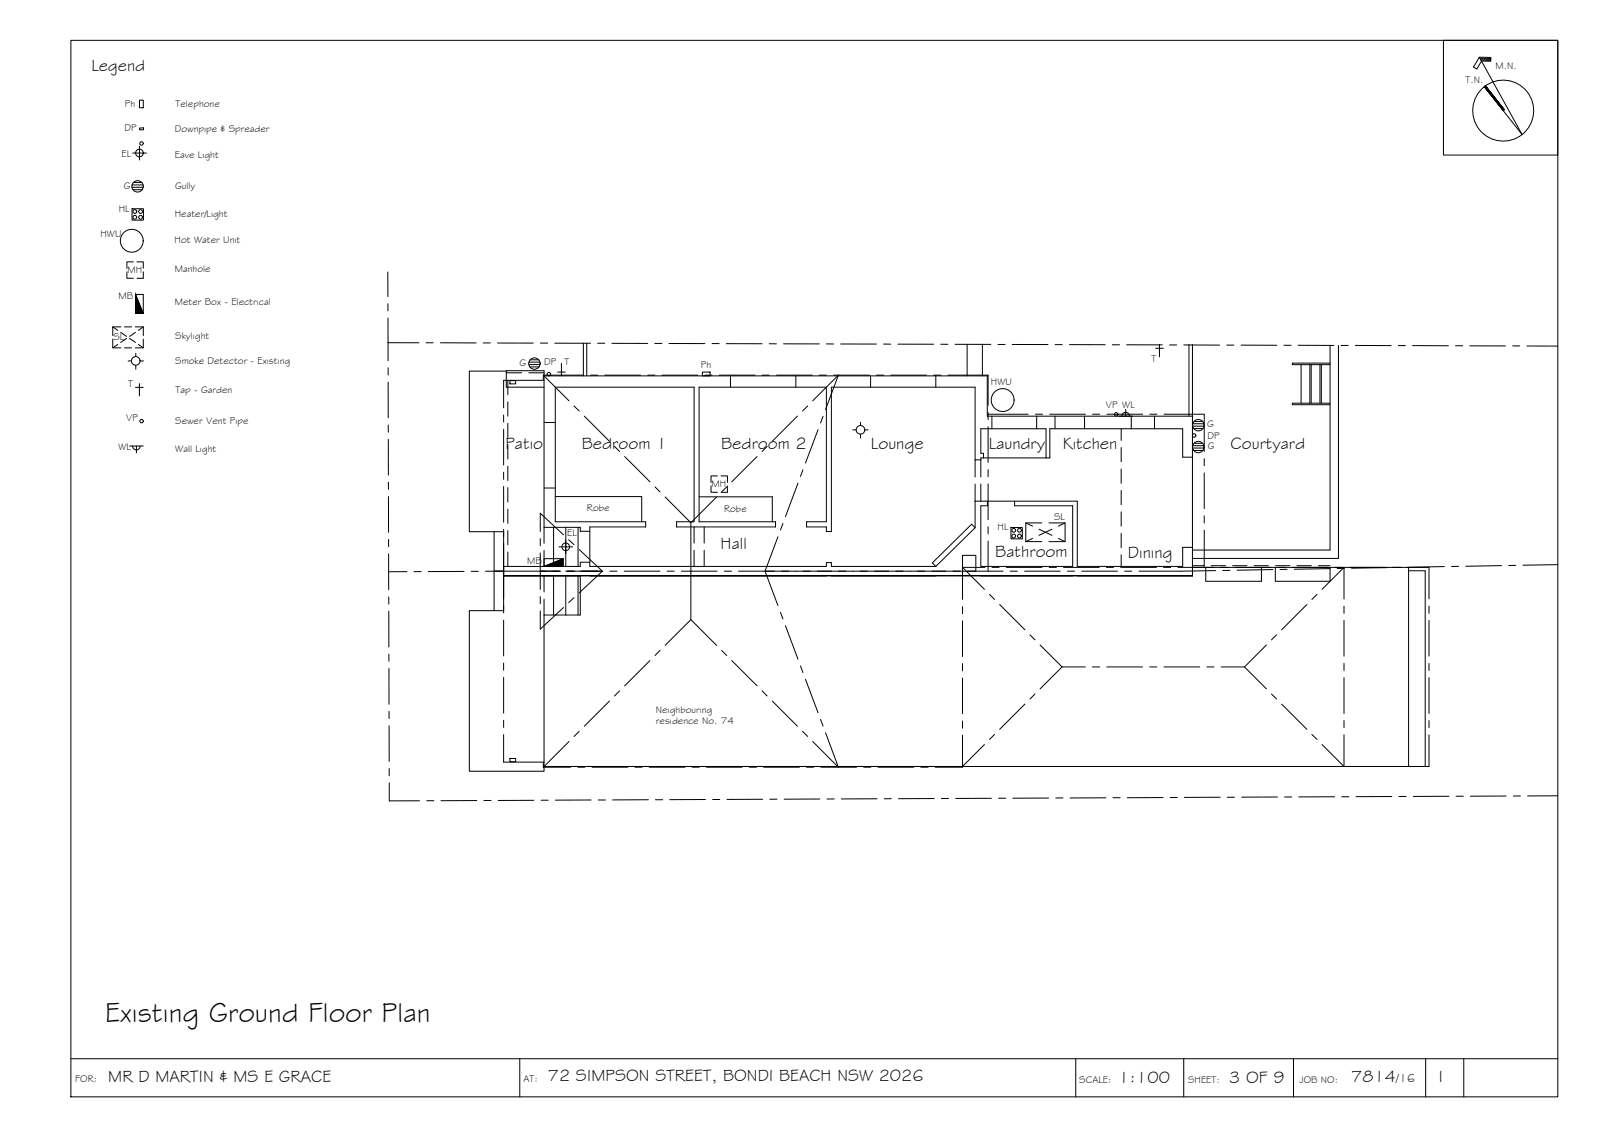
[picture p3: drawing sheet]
<svg xmlns="http://www.w3.org/2000/svg" width="420mm" height="297mm" viewBox="0 0 420 297" stroke-linecap="round" stroke-linejoin="round" font-family="sans-serif">
<!-- layer: BORDER -->
<g fill="none" stroke="#000" stroke-width=".26">
<path d="M18.6 10.6h390v277h-390zM378.6 10.6h30v30.1h-30zM388 15l3 .1v1l-2.4-.1-1.3 2.1-.9-.5 1.6-2.6 11.2 20.3-9.9-12.6M388.1 15.3h2.9M388.3 15.5l2.7 .1M388.4 15.8h2.6M389.6 22.5l4.9 6.3M18.6 277.6h390M136.3 277.6v10M282.1 277.6v10M310.5 277.6v10M339.2 277.6v10"/>
<path d="M373.9 277.6v10M383.9 277.6v10"/>
<circle cx="394.2" cy="29" r="8"/>
</g>
<!-- layer: BOUNDARY -->
<g fill="none" stroke="#000" stroke-width=".26">
<path d="M101.7 71.3v6.5M101.7 79.6l.1 1.9M101.8 83.4v6.4M101.8 89.8l8.1 .1M101.8 89.8v4.8M101.8 96.4v1.9M111.7 89.9h1.9M115.5 89.9h9.4M126.7 89.9h1.9M130.5 89.9l9.4 .1M141.7 90h1.9M145.5 90h9.4"/>
<path d="M156.7 90h1.9M160.5 90h9.4M171.7 90h1.9M175.5 90.1h9.4M186.7 90.1h1.9M190.5 90.1h9.4M201.7 90.1h1.9M205.5 90.1l9.4 .1M216.7 90.2h1.9M220.5 90.2h9.4M231.7 90.2h1.9M235.5 90.2h9.4"/>
<path d="M246.7 90.2l1.9 .1M250.5 90.3h9.4M261.7 90.3h1.9M265.5 90.3h9.4M276.7 90.4h1.9M280.5 90.4h9.4M291.7 90.4h1.9M295.5 90.4h9.3M306.7 90.4h1.9M310.5 90.4l9.4 .1M321.7 90.5h1.9M325.5 90.5h9.4"/>
<path d="M336.7 90.5h1.9M340.5 90.5l9.3 .1M351.7 90.6h1.9M355.5 90.6h9.4M366.7 90.6h1.9M370.5 90.6h9.4M381.7 90.6h1.9M385.5 90.7h9.4M396.7 90.7h1.9M400.5 90.7h8.1M101.8 100.2v9.4M101.8 111.4v1.9"/>
<path d="M101.8 115.2l.1 9.4M101.9 126.4v1.9M101.9 130.2v9.4M101.9 141.4v1.9M101.9 149.9v4.7M101.9 145.2v4.7M101.9 156.5l.1 1.9M106.7 149.9h-4.8M110.5 149.9h-1.9M121.7 149.8l-9.4 .1M123.6 149.8h1.9M143.1 149.7l-15.8 .1"/>
<path d="M145 149.7h1.8M148.7 149.7h9.4M160 149.7h1.8M163.7 149.7h9.4M175 149.7h1.8M178.7 149.7h9.4M190 149.7h1.8M193.7 149.7h9.4M205 149.7h1.8M208.7 149.7h9.4M219.9 149.7h1.9M223.7 149.7h9.4"/>
<path d="M235 149.7h1.8M238.7 149.7h9.4M250 149.7h1.8M253.7 149.7h9.4M265 149.7h1.8M268.7 149.7h9.4M280 149.7h1.8M283.7 149.7h9.4M295 149.7h1.8M318.8 149.6l-20.1 .1M322.6 149.5l-1.9 .1M333.8 149.3l-9.4 .2"/>
<path d="M337.6 149.3h-1.9M348.8 149.1l-9.3 .1M352.6 149h-1.9M363.8 148.8l-9.4 .2M367.6 148.8h-1.9M378.8 148.5l-9.3 .2M382.6 148.5h-1.9M393.8 148.3l-9.4 .2M397.6 148.2l-1.9 .1M408.6 148l-9.2 .2M102 160.2v9.4M102 171.5v1.9"/>
<path d="M102 175.3v9.3M102 186.5l.1 1.9M102.1 190.3v9.3M102.1 201.5v1.9M102.1 205.2v4.8l7.9-.1M111.9 209.9h1.9M125 209.9h-9.3M126.9 209.9h1.9M140 209.8l-9.4 .1M141.9 209.8h1.9M155 209.7l-9.3 .1M156.9 209.7h1.9"/>
<path d="M170 209.7h-9.3M171.9 209.7h1.9M185 209.6h-9.4M186.9 209.6h1.9M200 209.5l-9.3 .1M203.8 209.5h-1.9M215 209.5h-9.3M218.8 209.5h-1.9M230 209.4l-9.4 .1M233.8 209.4h-1.9M245 209.4h-9.3M248.8 209.3l-1.9 .1"/>
<path d="M260 209.3h-9.4M261.9 209.3h1.9M275 209.2l-9.4 .1M276.9 209.2h1.9M290 209.2h-9.3M291.9 209.1h1.9M305 209.1h-9.4M306.9 209.1h1.9M320 209l-9.4 .1M321.9 209h1.9M335 209h-9.3M336.9 209h1.9"/>
<path d="M350 208.9h-9.4M351.9 208.9h1.9M365 208.8l-9.4 .1M368.8 208.8h-1.9M380 208.8h-9.3M383.8 208.7l-1.9 .1M395 208.7h-9.4M398.8 208.7h-1.9M408.6 208.6l-8 .1"/>
</g>
<!-- layer: EXISTING -->
<g fill="none" stroke="#000" stroke-width=".26">
<path d="M132.8 97.3h-9.7v42.1h9v20.7h-9v42.1h19.6v-1.3M132.8 97.7h4M133.7 99.8h1.5v.8h-1.5zM138.7 97.7h4M142.7 98.5h116.2v10.6h53.8M153 90v8.5M153.9 90v8.5M191.6 98.5v3M208.7 98.5v3M228.3 98.5v3M245.4 98.5v3M253.6 90.3v8.2"/>
<path d="M257.6 90.3v8.2M311.8 90.3v18.8M312.7 90.3v60.7h-180.6M341.2 95.6v10.1M343.5 95.6v10.1M343.9 95.6v10.1M346.2 95.6v10.1M346.5 95.6v10.1M348.8 90.6v53.6h-36.1M348.8 95.2h-9.9v.4h9.9M351 90.6v55.8h-38.3M142.7 101.5h-9.9v-4.3h9.9v45.2"/>
<path d="M142.7 110.8h2.9M260.1 109.1v3.3M271.9 109.1v3.3M276.7 109.1v3.3M284.4 109.1v3.3M294.1 112.4v3.1M294.1 117.3v3.8M296.7 109.1v3.3M302.8 109.1v3.3M312.7 119.9h-2.5v-7.5h-34.9v7.7h-18.1v4.9M348.8 105.7h-9.9v.4h9.9M129.6 139.4v20.7"/>
<path d="M142.7 138.3h9.5v1h2.5M142.7 127.9h2.9M145.2 138.3v10.2M145.6 130.2h22.7v6.6M148.4 138.3v10.2M151.6 138.3v10.2M182 138.1v4.3M183.4 130.3h19.2v6.5M184.7 138.1v4.3M255.7 138.4l-.9-1-10.3 10.2 .9 .9M255.7 125v-23.5h-37.7v37.9h-1.3v-1.3h-5.2v-1.3h5.2v-35.3h-33.3v35.3h20v1.3h-26v-1.3h4.6v-35.3h-36.4v35.3h23.7v1.3h-14.6v10.4h62v-1h1.3v1h27.4M255.7 131.4h26.8v17.1h27.7v-5h2.5"/>
<path d="M255.7 126.9v11.5M255.7 138.4l-10.3 10.1M255.7 120.6h1.5M257.2 126.9v4.5M257.9 120.1v-1.3h-.7v-6.4h17.1v7.7M259 131.4v1.2h-1.8v15.9h24.1v-15.9h-15.2v-1.2M294.1 123v3.7M294.1 128.6v3.7M294.1 134.2v3.8M294.1 139.8v3.8M129.6 149.7h2.5M132.1 150.9h180.6"/>
<path d="M142.7 144.3v4.2M142.7 151v4.2M142.7 157.1v43.8M145.2 151v10.2M148.4 151v10.2M151.6 151v10.2M152.2 151v10.2h-9.5M154.7 147.4h-2.5v1.1h-20.1M182 144.3v4.2M184.7 144.3v4.2M252.4 145.6h3.5v4.1h-3.5zM294.1 145.5v3"/>
<path d="M312.7 148.3h3.1M312.7 148.8h56.7v52.1M316.2 148.8v3.6h14.6v-3.6M317.7 148.3h3.7M323.3 148.3h3.7M328.9 148.3h3.8M334.5 148.8v3.6h14.3v-3.6M334.5 148.3h3.8M340.2 148.3h3.7M345.8 148.3h3M369.4 149.6h4.4v51.3h-231.1M133.7 198.9h1.5v.8h-1.5z"/>
</g>
<!-- layer: ROOFPLAN EXIST. -->
<g fill="none" stroke="#000" stroke-width=".26">
<path d="M142.5 98.4h10.5M142.5 98.4v1.3M142.5 98.4l6.8 6.7M142.7 99.7h-10.6v7.2M154.9 98.4h1.8M158.6 98.4h9.4M169.9 98.4h1.9M173.6 98.4h9.4M184.9 98.4h1.9M188.6 98.4h9.4M199.9 98.4h1.8M203.6 98.4h9.4"/>
<path d="M214.9 98.4h1.9M218.6 98.4h9.4M229.9 98.4h1.9M233.6 98.4h9.4M244.9 98.4h1.8M248.6 98.4h10.6v7.8M132.1 108.8v1.9M132.1 112.5v9.4M150.6 106.4l1.3 1.4M153.2 109.1l6.7 6.6M161.2 117l1.3 1.4M163.8 119.7l6.7 6.6"/>
<path d="M198.6 119.7l-6.7 6.6M201.2 117l-1.3 1.4M209.2 109.1l-6.7 6.6M211.8 106.4l-1.3 1.4M213.1 105.1l6.8-6.7-3.4 9M214.6 112.6l-3.3 8.8M215.9 109.1l-.7 1.8M259.2 108.6h10.5M259.2 108.1v1.9M259.2 111.9v9.3M271.6 108.6h1.8M275.3 108.6h9.4"/>
<path d="M286.6 108.6h1.8M290.3 108.6h9.4M301.5 108.6h1.9M305.3 108.6h10.5v9.8M132.1 123.8v1.9M132.1 127.5v9.4M132.1 138.8v1.9M141.7 139.3v-4.8l6.1 5.7M171.8 127.6l1.3 1.4M174.4 130.3l6.8 6.7M187.9 130.3l-6.7 6.7v25.4l6.7 6.8M190.6 127.6l-1.3 1.4"/>
<path d="M205.3 137.2l-.6 1.8M209.3 126.7l-3.3 8.8M210.6 123.2l-.7 1.7M259.2 123.1v1.9M259.2 126.9v9.3M259.2 138.1v1.9M315.8 120.2v1.9M315.8 124v9.4M315.8 135.2v1.9M315.8 139v9.8M132.1 142.5v14.5M132.1 158.8v1.9"/>
<path d="M141.7 145v4.7h4.8M141.7 141.2v1.9M141.7 156.4v1.9M147 149.7h-5.3v4.8M147.8 159.3l-6.1 5.6v-4.7M148.4 149.7h2.4M149.1 141.5l1.4 1.3M150.5 156.7l-1.4 1.3M151.9 144.1l6.1 5.6M152.1 149.7h5.9M158 149.7l-6.1 5.7M200.6 149.7h8.1"/>
<path d="M200.6 149.7l3.4 9.1M204 140.7l-3.4 9M210.6 149.7h1.9M214.4 149.7h9.3M225.6 149.7h1.9M229.4 149.7h9.3M240.6 149.7h1.9M244.4 149.7h8M252.4 148.8v8.3M252.4 159v1.9M252.4 148.8l5.8 5.7M252.4 148.8h5.9"/>
<path d="M259.2 141.9v7.8M259.5 155.8l1.3 1.4M260.2 148.8h1.9M262.2 158.5l6.6 6.6M263.9 148.8h9.4M275.2 148.8h1.9M278.9 148.8h9.4M290.2 148.8h1.8M293.9 148.8h9.4M305.2 148.8h1.9M308.9 148.8h9.4M320.2 148.8h1.9"/>
<path d="M323.9 148.8h9.4M335.2 148.8h1.8M338.9 148.8h9.4M342.8 158.5l-6.7 6.6M345.4 155.8l-1.3 1.4M346.7 154.5l5.8-5.7v8.2M350.2 148.8h1.9M352.5 158.9v1.9M353.9 148.8h9.4M365.2 148.8h1.9M368.9 148.8h5.9v8.2M374.8 158.9v1.9"/>
<path d="M132.1 162.6v9.4M132.1 173.8v1.9M132.1 177.6v9.4M170.5 173.2l-6.7 6.6M173.1 170.5l-1.3 1.3M181.2 162.4l-6.8 6.8M189.3 170.5l1.3 1.3M191.9 173.2l6.7 6.6M204.7 160.5l.6 1.8M206 164l3.3 8.8M209.9 174.6l.7 1.7M211.3 178.1l3.3 8.8"/>
<path d="M252.4 162.8v9.3M252.4 174v1.9M252.4 177.8v9.3M270.1 166.4l1.3 1.4M272.8 169.1l5.7 5.8M278.5 174.9h6.2M278.5 174.9l-5.7 5.7M286.5 174.9h1.9M290.3 174.9h9.3M301.5 174.9h1.9M305.3 174.9h9.3M316.5 174.9h1.9"/>
<path d="M320.3 174.9h6.1l5.8 5.7M332.2 169.1l-5.8 5.8M334.8 166.4l-1.3 1.4M352.5 162.7v9.3M352.5 173.9v1.9M352.5 177.7v9.3M374.8 162.7v9.3M374.8 173.9v1.9M374.8 177.7v9.3M132.1 188.8v1.9M132.1 192.6v7.2h10.6M142.5 199.8v1.3"/>
<path d="M149.3 194.4l-6.8 6.7M151.9 191.7l-1.3 1.4M159.9 183.8l-6.7 6.6M162.5 181.1l-1.3 1.4M199.9 181.1l1.3 1.4M202.5 183.8l6.7 6.6M210.5 191.7l1.3 1.4M215.2 188.6l.7 1.8M216.5 192.1l3.4 9-6.8-6.7M252.4 192.8v8.3h-7.1M252.4 189v1.9M258.2 195.2l-5.8 5.7h5.9"/>
<path d="M260.8 192.5l-1.3 1.4M268.8 184.6l-6.6 6.6M271.4 181.9l-1.3 1.4M333.5 181.9l1.3 1.4M336.1 184.6l6.7 6.6M344.1 192.5l1.3 1.4M352.5 188.9v1.9M352.5 192.7v8.2l-5.8-5.7M374.8 188.9v1.9M374.8 192.7v8.2h-5.9M142.5 201.1h7.2M151.5 201.1h1.9"/>
<path d="M155.3 201.1h9.4M166.5 201.1h1.9M170.3 201.1h9.3M181.5 201.1h1.9M185.3 201.1h9.4M196.5 201.1h1.9M200.3 201.1h9.4M211.5 201.1h1.9M215.3 201.1h9.3M226.5 201.1h1.9M230.3 201.1h9.4M241.5 201.1h1.9"/>
<path d="M260.2 200.9h1.9M263.9 200.9h9.4M275.2 200.9h1.9M278.9 200.9h9.4M290.2 200.9h1.8M293.9 200.9h9.4M305.2 200.9h1.9M308.9 200.9h9.4M320.2 200.9h1.9M323.9 200.9h9.4M335.2 200.9h1.8M338.9 200.9h9.4"/>
<path d="M350.2 200.9h1.9M353.9 200.9h9.4M365.2 200.9h1.9"/>
</g>
<!-- layer: 0.13 -->
<path d="M133.2 99.7v3.8M133.2 105.3v3.8M133.2 111v3.7M133.2 116.6v3.7M133.2 122.2v3.8M133.2 127.8v3.8M133.2 133.5v3.7M133.2 139.1v3.7M133.2 144.7v3.8" fill="none" stroke="#000" stroke-width=".26"/>
<!-- layer: BORDER -->
<g fill="#000" stroke="#000" stroke-width=".26">
<path d="M389.3 22.7l5 6.3zM389.3 22.7l.3-.2 4.7 6.5z"/>
<path d="M389.6 22.5l4.7 6.5 .2-.2zM389.6 22.5l4.9 6.3z"/>
</g>
<!-- layer: SERVICES -->
<g fill="none" stroke="#000" stroke-width=".26">
<path d="M36.6 26.3h1v2h-1zM36.6 38.3v3.6M36.6 33.5h1v.5h-1zM34.6 49.1h3M34.6 54.7h3v3h-3zM34.6 48.5h2.9M34.8 40.1h3.6M34.9 49.7h2.4M35 47.9h2.2M33.3 71.3v1.7h1.7M35 68.7h-1.7v1.6M35.5 77.2v5h2.1l-2.1-5h2.1v5"/>
<path d="M35.9 68.7h1.7v1.6M37.6 71.3v1.7h-1.7M29.6 88.9v2.3h2.1M29.6 85.7h2.1M30.9 86.6l-1.3-.9v2.3M30.9 90.3l-1.3 .9M31.7 87.1l1.5 1.1M32.6 85.7h1.9M32.6 91.2h1.9M33.2 88.7l-1.5 1.1M33.6 94.6h.9M34 88.7l1.5 1.1"/>
<path d="M35.5 85.7h2.1v2.3M35.5 87.1l-1.5 1.1M35.6 92.6v.9M35.6 95.8v1M36.3 90.3l1.3 .9M36.7 94.6h.9M37.6 88.9v2.3h-2.1M37.6 85.7l-1.3 .9M138.7 95.6h3M138.7 94.9h2.9M138.9 96.2h2.5M139.1 94.3h2.2"/>
<path d="M146.2 97.6h2.1M147.2 95.3v3.2M184.2 97.6h2v.9h-2zM303.1 91.3h2M304.1 90.3v3.2M34 116.9h3.6M34.8 116.9a1.01 1.01 0 0 0 1 1 1.01 1.01 0 0 0 1-1M35.5 101.6h2.1M35.8 116.9v1.8M36.6 100.6v3.2M223.7 112.7h.9M225.7 110.7v.9"/>
<path d="M225.7 113.8v1.1M226.8 112.7h.9M293.4 109.1h3.6M294.2 109.1a1.01 1.01 0 0 1 1-1 1.01 1.01 0 0 1 1 1M295.2 107.3v1.8M312.8 111.7h3M312.8 117.5h3M312.9 111.1h2.9M312.9 116.9h2.9M313.1 112.4h2.4M313.1 118.1h2.4M313.2 110.5h2.2"/>
<path d="M313.2 116.2h2.2M186.5 127.4v1.7h1.7M188.2 124.8h-1.7v1.7M189.1 124.8h1.7v1.7M190.8 127.4v1.7h-1.7M265.1 138.3h3v3h-3zM269 137.1l1.8 .8M272.5 138.7l3.4 1.6M273.2 137.1h-4.2v4.9M275.1 137.1h4.2v4.9h-4.2M275.9 138.7l-3.4 1.6M279.3 137.1l-1.7 .8"/>
<path d="M146.6 143.4h3.6M147.7 146.5h-5v2l5-2v2h-5M148.4 141.6v3.6M269 142h4.2M270.8 141.2l-1.8 .8M277.6 141.2l1.7 .8"/>
<circle cx="37.1" cy="37.6" r=".46"/>
<circle cx="35.4" cy="55.5" r=".5"/>
<circle cx="35.4" cy="57" r=".5"/>
<circle cx="36.1" cy="48.9" r="1.49"/>
<circle cx="36.6" cy="40.1" r="1.01"/>
<circle cx="36.9" cy="55.5" r=".5"/>
<circle cx="36.9" cy="57" r=".5"/>
<circle cx="34.6" cy="63.1" r="3"/>
<circle cx="35.6" cy="94.6" r="1.13"/>
<circle cx="140.2" cy="95.3" r="1.49"/>
<circle cx="144" cy="98.1" r=".46"/>
<circle cx="37.1" cy="110.4" r=".46"/>
<circle cx="225.7" cy="112.7" r="1.13"/>
<circle cx="263" cy="104.9" r="3"/>
<circle cx="292.8" cy="108.6" r=".46"/>
<circle cx="313.2" cy="114.2" r=".46"/>
<circle cx="314.3" cy="117.2" r="1.49"/>
<circle cx="314.3" cy="111.5" r="1.49"/>
<circle cx="265.9" cy="139" r=".5"/>
<circle cx="267.4" cy="139" r=".5"/>
<circle cx="148.4" cy="143.4" r="1.01"/>
<circle cx="265.9" cy="140.5" r=".5"/>
<circle cx="267.4" cy="140.5" r=".5"/>
</g>
<path d="M35.5 77.2l2.1 5h-2.1zM142.7 148.5l5-2v2z" fill="#000" stroke="#000" stroke-width=".26"/>
<text font-size="7.5" x="27.6" y="267.9">Existing Ground Floor Plan</text>
<g font-size="4.5">
<text x="24" y="18.6">Legend</text>
<text x="132.6" y="117.6">Patio</text>
<text x="152.6" y="117.6">Bedroom 1</text>
<text x="189.1" y="117.6">Bedroom 2</text>
<text x="228.4" y="117.6">Lounge</text>
<text x="259.4" y="117.6">Laundry</text>
<text x="278.7" y="117.6">Kitchen</text>
<text x="322.7" y="117.6">Courtyard</text>
<text x="189" y="143.8">Hall</text>
<text x="261" y="146.1">Bathroom</text>
<text x="295.8" y="146.2">Dining</text>
<text x="28.4" y="283.7">MR D MARTIN &amp; MS E GRACE</text>
<text x="143.7" y="283.5">72 SIMPSON STREET, BONDI BEACH NSW 2026</text>
<text x="293.3" y="283.9">1:100</text>
<text x="322.3" y="283.9">3 OF 9</text>
<text x="354.4" y="283.8">7814</text>
<text x="377.3" y="283.7">I</text>
</g>
<text font-size="3.2" x="366.2" y="283.8">/16</text>
<g font-size="2.6">
<text x="384.4" y="21.7">T.N.</text>
<text x="392.2" y="18">M.N.</text>
<text x="32.8" y="28.1">Ph</text>
<text x="46" y="28">Telephone</text>
<text x="32.6" y="34.2">DP</text>
<text x="45.8" y="34.6">Downpipe &amp; Spreader</text>
<text x="31.9" y="41.1">EL</text>
<text x="45.9" y="41.4">Eave Light</text>
<text x="32.5" y="49.6">G</text>
<text x="45.9" y="49.5">Gully</text>
<text x="31.1" y="55.5">HL</text>
<text x="45.8" y="56.8">Heater/Light</text>
<text x="26.3" y="62.1">HWU</text>
<text x="45.8" y="63.7">Hot Water Unit</text>
<text x="33.4" y="71.5">MH</text>
<text x="45.8" y="71.2">Manhole</text>
<text x="31" y="78.4">MB</text>
<text x="45.8" y="80">Meter Box - Electrical</text>
<text x="29.7" y="89.1">SL</text>
<text x="45.9" y="88.8">Skylight</text>
<text x="45.9" y="95.5">Smoke Detector - Existing</text>
<text x="136.3" y="95.9">G</text>
<text x="142.7" y="95.6">DP</text>
<text x="148.1" y="95.8">T</text>
<text x="302" y="94.9">T</text>
<text x="33.6" y="101.5">T</text>
<text x="183.8" y="96.5">Ph</text>
<text x="259.9" y="100.9">HWU</text>
<text x="46" y="103.2">Tap - Garden</text>
<text x="290" y="107.1">VP WL</text>
<text x="33.1" y="110.3">VP</text>
<text x="45.9" y="111">Sewer Vent Pipe</text>
<text x="316.6" y="112">G</text>
<text x="31.1" y="117.8">WL</text>
<text x="46" y="118.6">Wall Light</text>
<text x="316.7" y="115">DP</text>
<text x="316.7" y="117.7">G</text>
<text x="186.6" y="127.7">MH</text>
<text x="153.9" y="134.1">Robe</text>
<text x="189.9" y="134.1">Robe</text>
<text x="276.5" y="136.4">SL</text>
<text x="148.8" y="140.4">EL</text>
<text x="261.6" y="139.1">HL</text>
<text x="138.2" y="147.8">MB</text>
<text x="172" y="186.8">Neighbouring</text>
<text x="172" y="189.7">residence No. 74</text>
<text x="19.7" y="283.8">FOR:</text>
<text x="137.3" y="283.6">AT:</text>
<text x="283" y="283.9">SCALE:</text>
<text x="311.6" y="283.9">SHEET:</text>
<text x="340.8" y="283.9">JOB NO:</text>
</g>
</svg>
